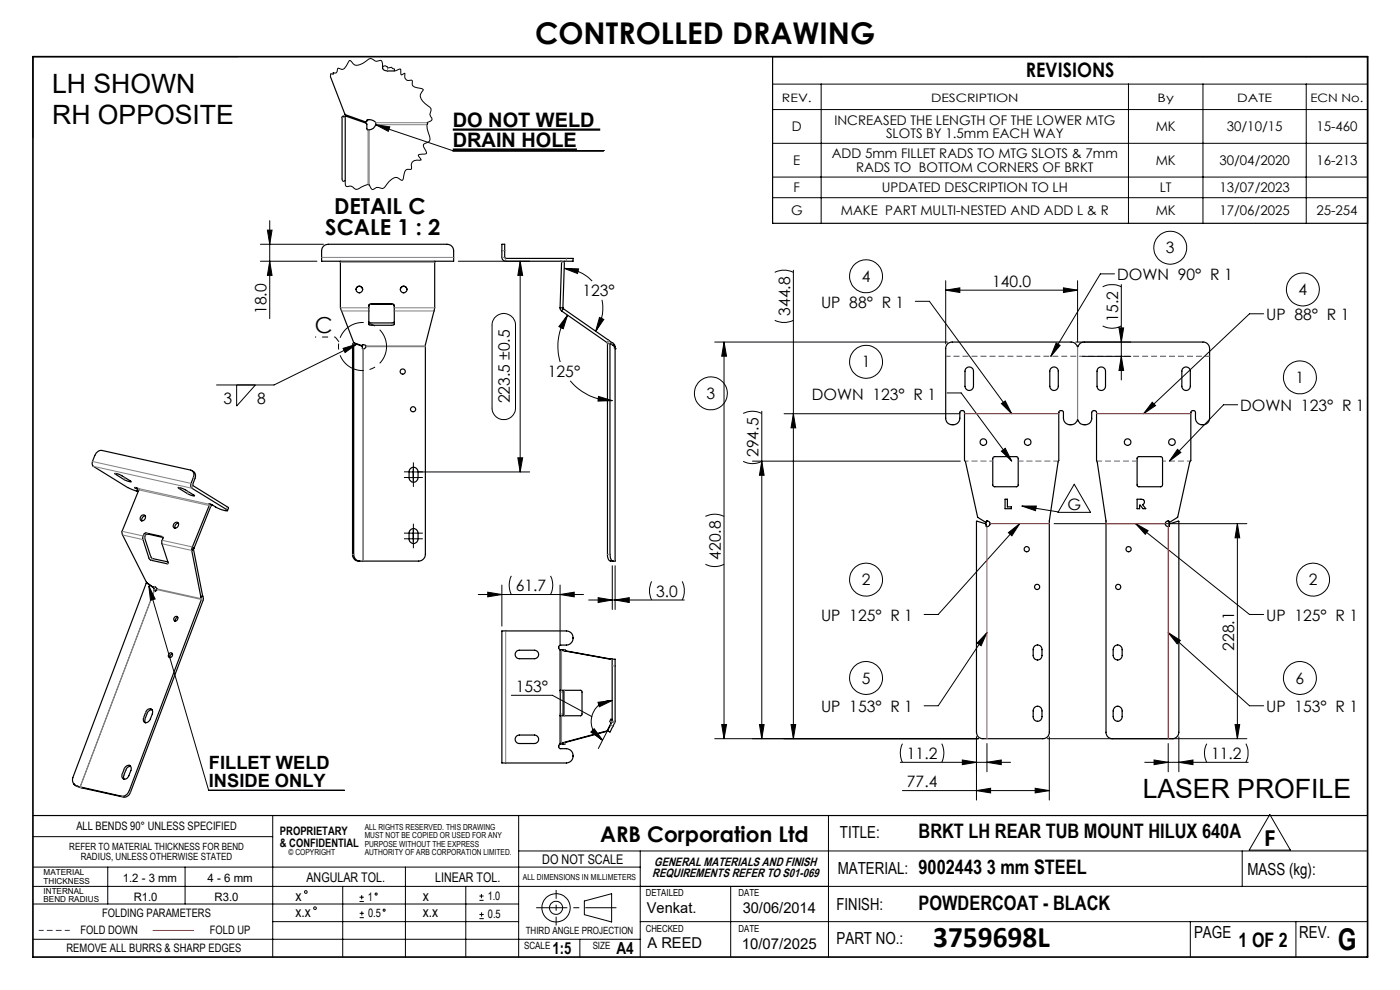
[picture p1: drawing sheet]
<svg xmlns="http://www.w3.org/2000/svg" width="297mm" height="210mm" viewBox="0 0 297 210" stroke-linecap="round" stroke-linejoin="round" font-family="sans-serif">
<g fill="none" stroke="#000" stroke-width=".25">
<path d="M70.1 16.3l3.1 8 4.2 1.5h.3l.1-.3a1.37 1.37 0 0 1 1.9 .8 1.59 1.59 0 0 1-1.6 1.2M81.2 14.1a.84 .84 0 0 0 1 1h1.4M163.9 12h126.2v35.4h-126.2zM73.4 24.7h-.7l-.1 .1v13.2M78.1 27.5l-.3-.2v-1.1l-4.3-1.5-.2 .1-.1 13.5M78.1 27.5h.1M68.7 52.2l.9-.4h25.2a1.39 1.39 0 0 1 1.4 1.4v2.2h-28v-2.2l.1-.5zM72.2 55.4v9.9l2.8 7.4 1.7 .6a.5 .5 0 0 1 .6-.1 .5 .5 0 0 1 .3 .4l-.2 .3-.3 .1M92.2 55.4v9.9l-2 7.8v44.5a1.45 1.45 0 0 1-1.4 1.4h-11.8a1.9 1.9 0 0 1-1.9-.4l-.3-.7v-45l.3-.1M106.5 51.8h.6v2.8l.1 .2h14.4v.6h-14.3a.85 .85 0 0 1-.8-.8zM119 55.4l.1 .2-.3 9.7M119.7 55.4l-.3 9.9"/>
<path d="M75.2 72.8l-.2 .1v44.7a1.39 1.39 0 0 0 1.3 1.4M75.2 72.8l1.7 .6 .1 .6M75.5 61.4a.71 .71 0 0 1 .7-.7 .71 .71 0 0 1 .7 .7M77 74h.1M77.1 74h.1M78.2 68.3l.4 .2h4.7l.3-.2M78.3 64.7l.3-.2h4.9l.1 .4v4l-.3 .1-5-.1zM84.9 61.4a.71 .71 0 0 1 .7-.7 .71 .71 0 0 1 .7 .7M118.8 65.3l.3 .7M118.8 65.3h.6M119.1 66l9.9 6.8M119.4 65.3l.1 .2"/>
<path d="M119.5 65.5l-.4 .5M119.5 65.5l9.6 6.7M129.1 72.2h.1M129.2 72.2l.8 .6M129.5 72.8l-.1 44.8a1.42 1.42 0 0 0 .6 1.4M129.5 72.8l.9 .7v.5M129.5 72.8l-.6 .1v44.7a1.28 1.28 0 0 0 .6 1.4h1v-45M130 72.8l.1 .1M130 72.8l-.2 .3M130.1 72.9l.4 .6M130.1 72.9l-.2 .3M130.4 73.5h.1"/>
<path d="M130.4 74h.1M130.5 74h.1M130.5 73.5v.5M201 72.9l.8-.3h25.4a1.66 1.66 0 0 1 1.4 1 1.54 1.54 0 0 1 1.4-1h25.2a1.39 1.39 0 0 1 1.4 1.3v14.8a1.5 1.5 0 0 1-1.5 1.4 1.5 1.5 0 0 1-1.5-1.4v-1.3l-.2-.3h-.5l-.3 .3v10.3l-.2 .3-2.6 11.7-1.7 1.1a.41 .41 0 0 0-.5-.4 .41 .41 0 0 0-.3 .5v.6l.7 .2 .1-.6 2-.5v44.7a1.39 1.39 0 0 1-1.4 1.4h-12.7a1.33 1.33 0 0 1-1.4-1.4v-44.8l-2-12.8v-10.2a.52 .52 0 0 0-.5-.4 .52 .52 0 0 0-.5 .4 2.67 2.67 0 0 1-.2 2 1.64 1.64 0 0 1-2.8-.4 1.53 1.53 0 0 1-1.7 1 1.53 1.53 0 0 1-1.3-1.4v-1.4l-.2-.2h-.5l-.3 .3v10.3l-2 12.8v44.8a1.33 1.33 0 0 1-1.4 1.4h-12.7a1.33 1.33 0 0 1-1.3-1.4v-44.7l2 .5v.6l.5-.1 .2-.2 .1-.5-.1-.2a.36 .36 0 0 0-.4-.3 .36 .36 0 0 0-.3 .4l-1.8-1.1-2.6-11.7-.2-.3v-10.3l-.2-.2-.4-.1-.3 .2-.1 .2a2.86 2.86 0 0 1-.2 2 1.51 1.51 0 0 1-1.7 .6 1.51 1.51 0 0 1-1.1-1.4v-15zM204.9 78.2a.91 .91 0 0 1 1-.3 .91 .91 0 0 1 .6 .8v3.2a.9 .9 0 0 1-.9 .9 .9 .9 0 0 1-.9-.9v-3.2zM222.8 78.2a.91 .91 0 0 1 1.1-.3 .91 .91 0 0 1 .6 .8v3.2a.9 .9 0 0 1-.9 .9 .9 .9 0 0 1-.9-.9v-3.2zM233 78.1a.91 .91 0 0 1 1-.2 .91 .91 0 0 1 .5 .8v3.2a.9 .9 0 0 1-.9 .9 .9 .9 0 0 1-.9-.9v-3.2zM250.9 78.2a.91 .91 0 0 1 1-.3 .91 .91 0 0 1 .6 .8v3.2a.9 .9 0 0 1-.9 .9 .9 .9 0 0 1-.9-.9v-3.2zM40.7 99.8a1.17 1.17 0 0 1 .7 1.7l-.5 1.5 7.5 4.6 .1 .2-.2 .5M87.1 99.4a.95 .95 0 0 1 1-.2 .95 .95 0 0 1 .6 .9v1.2a.95 .95 0 0 1-1 1 .95 .95 0 0 1-.9-1v-1.4zM210.7 97h5.2v6.1l-5 .1-.2-.1-.1-5.9zM241.3 97l.2-.1h4.8l.3 .1v5.9l-.1 .3h-5l-.2-.1z"/>
<path d="M24.3 100.4l1.4 .4 2.1 1.4-1.3-.4zM29.3 104.2l-2.2-.8-7.3-4.5-.3-.7 .6-1.6a1.52 1.52 0 0 1 1.6-1l18.8 4.1a1.07 1.07 0 0 1 .5 1.5l-.5 1.3a.86 .86 0 0 0 .2 1.1l7.3 4.4 .3 .3-1.4-.2-1.9-1-.7-.1M29.4 104l-.8-.6h.2a.56 .56 0 0 1 .7 .5l-3.6 9 .1 .6 5 10 1.6 1.2 .1-.2a.46 .46 0 0 1 .6 .4 .46 .46 0 0 1-.6 .5M29.9 109.5a.56 .56 0 0 1 .9-.1 .56 .56 0 0 1-.2 .9 .54 .54 0 0 1-.8 0 .54 .54 0 0 1 .1-.8zM30.7 113.1h.3l3.5 .8-.2 1.4 1.4 4-.1 .3-3.6-.8-.3-.2-1.4-4.3zM30.8 109.4a.85 .85 0 0 0-.7 1.1M34.6 114l-3.4-.7-.3 .2-.2 .6 1.4 4.2 3.5 .9M36.9 111a.56 .56 0 0 1 .9 0 .56 .56 0 0 1-.2 .9 .54 .54 0 0 1-.8 0 .54 .54 0 0 1 .1-.9zM37.8 103.4l1.5 .5 2 1.3-1.4-.4zM37.9 111a.86 .86 0 0 0-.8 1.1M40.7 116.8l1.9 9.8M40.8 116l-.1 .8"/>
<path d="M40.8 116l.4 .3M41 116.4l-.3 .4M41 116.4l2 9.9M41.2 116.3l-.2 .1M44.3 107l.1 .2-3.6 8.8M44.3 107h.1M44.8 107l-3.6 9.3M87.1 112.4a.95 .95 0 0 1 1-.2 .95 .95 0 0 1 .6 .9v1.2a.95 .95 0 0 1-1 1 .95 .95 0 0 1-.9-1v-1.4zM213.2 105.9h.5v1.6h.9v.4h-1.4zM241.2 105.9a1.75 1.75 0 0 1 1.5 .2v.1a.68 .68 0 0 1-.3 .9l.7 .8h-.6l-.6-.7h-.1v.7h-.6zM32.7 124.8l.1 .2-.1 .4M32.7 125.4h-.1l.1-.6-1.5-1.1h-.2l-15.5 41.3a1.3 1.3 0 0 0 .8 1.7l9.5 2.2a1.65 1.65 0 0 0 1.6-1.1l15.4-40.7-.2-.5"/>
<path d="M32.7 125.4h.1M32.9 124.5l-.2 .2M35.9 138.6a.48 .48 0 0 1 .8 .3 .48 .48 0 0 1-.6 .6l-.4-.2zM36.6 138.7l-.5 .4v.4M37.1 130.9a.42 .42 0 0 1 .6 0 .42 .42 0 0 1-.1 .6 .41 .41 0 0 1-.7 .2 .41 .41 0 0 1 .1-.7zM37.7 130.9l-.3 .3-.2 .6M43 126.3l.1 .6v.5l-15.4 40.6a1.45 1.45 0 0 1-1.5 1.1l-8.9-2-1.2-.4-.5-.5M43 126.3l-.4 .3M109.5 138.2l.7-.3h3.2a.9 .9 0 0 1 .9 .9 .9 .9 0 0 1-.9 .9h-3.2a.89 .89 0 0 1-.8-.5 .89 .89 0 0 1 .1-1zM118.8 137.8l.3 .2M118.8 137.8v8.6M118.8 137.8h.9"/>
<path d="M119 137.8a.51 .51 0 0 1-.5-.4 .51 .51 0 0 1 .4-.6h.1a2.68 2.68 0 0 0 1.9-.2 1.51 1.51 0 0 0 .6-1.7 1.51 1.51 0 0 0-1.3-1.1h-13.7v28h13.7a1.52 1.52 0 0 0 1.4-1.5 1.52 1.52 0 0 0-1.4-1.5h-1.3a.51 .51 0 0 1-.4-.5 .51 .51 0 0 1 .5-.5M119.1 138l10.7 1.8M119.1 138h.4M119.4 137.8l.1 .2M119.5 138l10.3 1.8M119.7 137.8h.1M119.7 137.8v.2M129.8 139.8h.1M129.9 139.8h.6v13.3l-1.1 2.2-.5-.3 1-2zM219.6 137a.96 .96 0 0 1 1.5 .8v1.2a.94 .94 0 0 1-1 1 .94 .94 0 0 1-.9-1v-1.4zM236.6 137a.96 .96 0 0 1 1.5 .8v1.2a.95 .95 0 0 1-1 1 .95 .95 0 0 1-1-1l.1-1.6zM31.2 150.6a.7 .7 0 0 1 1-.1 .7 .7 0 0 1 .1 .9l-.4 1.1a.78 .78 0 0 1-.6 .8 .78 .78 0 0 1-.9-.4v-.5z"/>
<path d="M31.9 150.3l.3 .2M32.2 150.6a1.11 1.11 0 0 0-1 .7l-.5 1.5 .2 .5M109.7 156.1l.5-.2h3.2a.9 .9 0 0 1 .9 .9 .9 .9 0 0 1-.9 .9h-3.2a.91 .91 0 0 1-.9-.6 .91 .91 0 0 1 .4-1zM118.8 146.4h4.4l.3 .3-.1 5-4.6 .1M118.8 146.4v5.4M118.8 151.8v6M118.8 157.8h.9M119.1 157.6l-.3 .2M119.1 157.6h.4M119.4 146.4v5.4M119.5 157.6l-.1 .2M119.7 157.8h.1"/>
<path d="M119.7 146.4v5.4M119.7 157.5v.3M129 155.1l-9.5 2.5M129.6 153.2l.1 .1-.9 1.7-9.7 2.6M129.8 152.4h.1M129.8 152.4l-.3 .3v.5h.3l.1-.6M219.4 150.1a.94 .94 0 0 1 1.1-.2 .94 .94 0 0 1 .6 .9v1.2a.94 .94 0 0 1-1 1 .94 .94 0 0 1-.9-1v-1.4zM236.4 150.1a.94 .94 0 0 1 1.1-.2 .94 .94 0 0 1 .6 .9v1.2a.95 .95 0 0 1-1 1 .95 .95 0 0 1-1-1v-1.2zM7 173h283.1M26.7 162.6a.68 .68 0 0 1 .9-.1 .68 .68 0 0 1 .2 .9l-.5 1.1a.76 .76 0 0 1-.6 .8 .76 .76 0 0 1-.8-.6v-.5zM27.4 162.3l.3 .2M27.7 162.6a1.03 1.03 0 0 0-1 .7l-.5 1.3 .2 .7"/>
<circle cx="76.2" cy="61.4" r=".71"/>
<circle cx="85.4" cy="78.8" r=".56"/>
<circle cx="85.6" cy="61.4" r=".7"/>
<circle cx="87.6" cy="86.8" r=".54"/>
<circle cx="208.6" cy="93.8" r=".71"/>
<circle cx="218" cy="93.8" r=".71"/>
<circle cx="239.2" cy="93.8" r=".7"/>
<circle cx="248.6" cy="93.8" r=".71"/>
<circle cx="217.8" cy="116.5" r=".55"/>
<circle cx="239.4" cy="116.5" r=".55"/>
<circle cx="220" cy="124.5" r=".56"/>
<circle cx="237.2" cy="124.5" r=".56"/>
</g>
<g fill="none" stroke="#808080" stroke-width=".21">
<path d="M82.2 14.4v.7M72.6 24.9h.6M78.1 27.5v11.6M78.3 27.5v11.6M79.7 26h10.9M79.7 26.4h10.9M68.2 54.6h28M72.2 55.6h20M106.5 53.2h.6M106.5 54.6h.6M107.3 54.8v.6M119 55.4h.1"/>
<path d="M119.1 55.6h.6M120.2 54.8v.6M72.2 65.3h6M72.5 66h5.7M74.8 72.9h.2M77 74v45M77.1 74v45M77.6 73.4h12.6M77.6 73.5h12.6M78.6 64.5h.1M78.6 68.5v.5M83.2 64.5h.1"/>
<path d="M83.2 68.5v.5M83.6 66h8.5M83.6 65.3h8.6M128.8 72.7l.3-.5-.3 .5M128.9 72.9h.5M130 72.8l-.2 .3M130.4 74v45M19.6 97.9l20.9 4.6 .4 .3M19.8 98.9l20.9 4.7 .2-.6M24.6 100.4l-.1 .2M25.9 112.7l4.5 1 .3 .2M26 113.5l4.3 1 .4-.4"/>
<path d="M26.5 101.3l-.2 .4M28.7 103.4l-.1 .1M29.4 103.6l15 3.3M29.4 103.7v.2M29.5 103.9l14.9 3.3 .3 .2M30.5 113.3l.3 .3M31 113.1l.3 .2M32 118.1l-.4 .3M32.4 118.5l-.4 .3M34.4 115.3l6.3 1.5M34.4 114.6l6.4 1.4M34.4 113.8l.1 .1"/>
<path d="M35.7 119.4l-.2 .2M38 103.4v.2M39.9 104.3l-.1 .4M41 101.2l.4 .3M48.2 107.5l-.2 .5M74.8 117.6h.2M128.9 117.6h.5M32.6 125.3l.1 .1-15.7 41.5 .4 .2M32.7 125.4l-15.7 41.5 .1 .2M32.7 124.5h.1M32.7 124.9l.1 .2M32.8 124.5l-.1 .1"/>
<path d="M33.3 125.1l9.4 2.1 .4 .2M33.3 124.9l9.4 2.1 .4-.3M107.3 133.8v28M119.1 138v8.4M119.7 137.8v.2M129.8 139.8v12.6M30.5 152.2l.3 .2M30.9 151.1l.3 .2M118.9 151.4h.6M118.9 146.8h.6M119.1 151.8v5.8M119.7 146.4v5.4"/>
<path d="M119.7 157.5v.3M128.8 155h.1M129.4 153h.4M129.4 153.1h.4M129.5 153.8l.5 .2M129.7 153.3h.1M129.9 153.1l.5 .2M129.9 153h.6M129.9 141.2h.6M16.3 166.7l.1 .1M25.8 168.9l.4 .2M25.9 164.2l.4 .2"/>
<path d="M26.4 163.1l.3 .2M27.4 167.8l.3 .2"/>
</g>
<g fill="none" stroke="#000" stroke-width=".21">
<path d="M50.6 12h-43.6v17.2M70.1 16.3l.1-.7 .5 .2v-.4l.6 .1 .4-1h.3a.81 .81 0 0 0 1.1 0l.9-1.6 .3-.1a1.79 1.79 0 0 0 1.7 1l1.6-.8a1.11 1.11 0 0 1 1.9-.1l.3 .1 1.1-.2 .2 .7 .1 .6 .6-.1 .4 .2v.2l.9-.1 .2 .3h.3v.5l1.3-.5 .2 1.3 .8-.3a1.03 1.03 0 0 0 .2 1.2 1.03 1.03 0 0 0 1.2 .2l.2 .3a.83 .83 0 0 0 .5 1.2l1.7 .4 .1 .2-.2 .3a1.38 1.38 0 0 0 .1 2.1l1.1 1a.9 .9 0 0 1 .5 1.4l-.1 .4 .5 1.1-1.1 .6 .1 .2-.1 .2 .3 1.8a2.12 2.12 0 0 1 .2 1.8l-1.2 .6-.1 .4 .7 1.5-1.5 .3-.3 .1 .6 .9-.1 .2a2.2 2.2 0 0 0-1.8 .4l-.2 .5 .1 .8-.2 .2a.93 .93 0 0 0-1.3 .9l-.4 1.4-.1 .1-.4-.2a1.16 1.16 0 0 0-1.8-.1l-1.1 1.1a1.1 1.1 0 0 1-1.6 .7l-.5-.1-.3 .3a.47 .47 0 0 1-.9 0l-.4-.9-1.7 .6a1.06 1.06 0 0 1-1.7 0l-.5-.2-.8 .1a1.05 1.05 0 0 1-.4-1.3l-.4 .2-.2-.5M163.9 17.8h126.2M174.2 17.8v29.6M239.4 17.8v29.6M255.2 17.8v29.6M277.1 17.8v29.6M79.7 26.4l3 .5-.3 1zM79.7 26.4l16.3 5.6h32.1M163.9 23.2h126.2M163.9 30.4h126.2M163.9 37.6h126.2"/>
<path d="M55.2 55.4h12M55.2 51.8h13.4M56.7 48.8h1l-.5 3zM57.2 55.4l.5 3h-1zM57.2 46.8v20.8M97.2 55.4h15.2M110.3 55.4l.6 3h-1zM110.3 55.4v44.7M119.7 56.9l3 .1-.2 1zM119.7 56.9a8.9 8.9 0 0 1 5.9 2.7M163.9 41.9h126.2M164.4 57.8a4.5 4.5 0 0 1 3.9 0"/>
<path d="M168.3 57.3v99.4M200.6 59.5v13.4M228.6 59.5v13M236.4 58.1h-3l-10.5 17.5M72.8 73.9l2.9-.9-2.5 1.8zM75.7 73l-17.6 8.7h-12.2M105 67.3a2.51 2.51 0 0 1 2.7-.6 2.51 2.51 0 0 1 1.7 2.3v17.5a2.49 2.49 0 0 1-2.5 2.5 2.49 2.49 0 0 1-2.5-2.5v-17.5a2.41 2.41 0 0 1 .6-1.7zM120.4 66.8l-.9 2.9-.9-.4zM120.4 66.8a11.6 11.6 0 0 0-1.5 10M127.2 67.3l.9 .5-1.7 2.5zM127.7 63.6a8.8 8.8 0 0 1-1.3 6.7M151.6 72.6h49.4"/>
<path d="M153.6 72.6v84.1M153.6 72.6l.5 3h-1zM164.4 67.9a4.5 4.5 0 0 0 3.9 0M194.2 63.9h3l17.4 23.9M200.6 61.6h28M200.6 61.6l3-.5v.9zM224 72.8l.9 .5-2 2.3zM225.6 61.1l3 .5-3 .4zM228.2 72.6h11.7M229.6 75.6h10.3M233.9 69.1a4.2 4.2 0 0 0 4 0M233.9 60.8a4.5 4.5 0 0 1 4 0"/>
<path d="M237.4 69.6h1l-.5 3zM237.9 75.6l.5 3h-1zM237.9 60.4v20.2M268.1 66.6h-3l-22.5 21.2M50.2 81.7v4.4l4-4.4M87.7 99.1v3.2M109.9 97.1h1l-.6 3zM121 80.8a11.5 11.5 0 0 0 8.9 4.2M127 84.1l2.9 .9-3 .1zM157.7 97.9a4.2 4.2 0 0 0 3.9 0M157.7 87.7a4.5 4.5 0 0 1 3.9 0M159.6 97.8h44.1"/>
<path d="M161.6 97.8l.5 3h-1zM161.6 87.2v69.5M166.3 87.8h37.3M168.3 87.8l.5 3h-1zM200.9 83.4h3l10.7 14.4M212.4 85.6l.9-.6 1.3 2.8zM212.4 95.7l.9-.6 1.3 2.7zM244.4 85.3l.7 .7-2.5 1.8zM249.8 95.3l.7 .7-2.4 1.8zM262.6 85.9h-3l-11.5 11.9M86.7 100.1h25.7M86.7 113.1h2"/>
<path d="M86.7 114.3h2M86.7 101.3h2M87.7 112.1v3.2M149.6 119.7a4.2 4.2 0 0 0 4 0M149.6 109.5a4.5 4.5 0 0 1 4 0M213.9 113l2.4-1.9-1.6 2.6zM216.3 111.1l-17.3 19.2h-3M216.8 107.3h3.1l-.2 1zM216.8 107.3l7.6 1.3M223.6 111.1h40.9M227.9 102.7l3.5 6h-7zM240.9 111.1l2.7 1.5-.6 .7z"/>
<path d="M240.9 111.1l24.2 19.2h3M262.5 111.1l.5 3h-1zM262.5 111.1v45.6M31.6 124.3l1.3 2.8-1 .2zM31.6 124.3l12.7 43.4h28.8M101.5 126.1h22.3M103.5 125.6l3 .5-3 .5zM106.5 124.1v8.7M108.5 122.2a4.5 4.5 0 0 0 0 3.9M116.8 122.2a4.5 4.5 0 0 1 0 3.9M118.8 124.1v12.7M118.8 126.1l3-.5v1z"/>
<path d="M124.9 127.3h20.3M126.9 126.8l3 .5-3 .5zM129.9 120v9.3M130.5 127.3l3-.5v1zM130.5 120v9.3M138.3 123.3a4.5 4.5 0 0 0 0 4M144.7 123.3a4.5 4.5 0 0 1 0 4M209.4 134.2l-1.3 2.8-.8-.6zM209.4 134.2l-10.4 15.5h-3M247.8 134.2l2.6 1.6-.7 .8zM247.8 134.2l17.3 15.5h3M108.5 147.5h8.7l8.4 4.5"/>
<path d="M125.3 155.3l.7-.7 1.8 2.4zM125.6 152a4.4 4.4 0 0 0 2.2 5M126.9 149l3-.4-2.8 1.3zM129 154.6l-2.1 4.2M129.9 148.6a4.4 4.4 0 0 0-4.3 3.4M151.6 156.7h55.9M153.1 153.7h1l-.5 3zM161.1 153.7h1l-.5 3zM167.8 153.7h1l-.5 3zM191.5 157.8a4.5 4.5 0 0 0 0 3.9M199.8 157.8a4.5 4.5 0 0 1 0 3.9M207.2 156.3v13.4"/>
<path d="M209.4 157.7v6M222.2 156.7h42.3M222.6 156.3v13.4M247.8 157.7v6M250.1 156.3v7.4M256 157.8a4.2 4.2 0 0 0 0 3.9M262 153.7h1l-.5 3zM264.3 157.8a4.5 4.5 0 0 1 0 3.9M7 177.5h50.9M57.9 173v30M110 173v30M175.8 173v30"/>
<path d="M191 161.7h23.4M191.5 167.7h31.1M204.2 161.2l3 .5-3 .5zM207.2 167.7l2.9-.5v1zM209.4 161.7l3-.5v1zM219.6 167.2l3 .5-3 .5zM242.9 161.7h21.9M244.8 161.2l3 .5-3 .5zM250.1 161.7l3-.5v1zM269.4 172.8l4.4 7.5h-8.8zM7 188h283.1M7 199.2h128.8"/>
<path d="M7.1 183.9h128.7M7.1 191.8h102.9M22.9 183.9v7.9M39.3 183.9v7.9M57.9 195.5h52.1M72.7 188v15M76.3 191.2h.9M76.3 190.3h.9M76.3 194.7h.9M76.3 193.7h.9M76.7 189.9v.9M76.8 193.3v.9"/>
<path d="M86 183.9v19.1M98.8 188v15M101.7 194.9h.9M101.7 194h.9M101.7 191h.9M101.7 190.1h.9M102.1 189.6v.9M102.2 193.5v.9M110 180.5h180.1M123 199.2v3.8M124 191.1l5.8-1.5v6l-5.8-1.6zM135.8 180.5v22.5"/>
<path d="M135.8 195.5h154.3M155 188v15M252.5 195.5v7.5M263.5 180.5v7.5M274.9 195.5v7.5"/>
<circle cx="183.7" cy="58.6" r="3.5"/>
<circle cx="248.3" cy="52.6" r="3.5"/>
<circle cx="183.7" cy="76.7" r="3.5"/>
<circle cx="276.4" cy="61.4" r="3.5"/>
<circle cx="150.8" cy="83.5" r="3.5"/>
<circle cx="275.8" cy="80.1" r="3.5"/>
<circle cx="183.7" cy="123" r="3.5"/>
<circle cx="278.6" cy="123" r="3.5"/>
<circle cx="183.7" cy="143.8" r="3.5"/>
<circle cx="275.8" cy="143.8" r="3.5"/>
<circle cx="64.9" cy="189.2" r=".29"/>
<circle cx="66.8" cy="192.6" r=".29"/>
<circle cx="79.8" cy="189.6" r=".22"/>
<circle cx="81.5" cy="193.1" r=".22"/>
<circle cx="118" cy="192.6" r="3"/>
<circle cx="118" cy="192.6" r="1.38"/>
</g>
<path d="M96.1 27.5h31.2M96.1 31.7h26.3" fill="none" stroke="#000" stroke-width=".47"/>
<path d="M82 73.5a5.1 5.1 0 0 0-7.5-4.5 5.1 5.1 0 0 0-.3 8.8 5.1 5.1 0 0 0 7.8-4v-.3" fill="none" stroke="#000" stroke-width=".21" stroke-dasharray="6.3 1.3 1.3 1.3" stroke-dashoffset="2.4" stroke-linecap="butt"/>
<path d="M66.8 71.5h4.3" fill="none" stroke="#000" stroke-width=".21" stroke-dasharray="6.3 1.3 1.3 1.3" stroke-dashoffset="6.1" stroke-linecap="butt"/>
<path d="M71.1 71.5l.8 1" fill="none" stroke="#000" stroke-width=".21" stroke-dasharray="6.3 1.3 1.3 1.3" stroke-linecap="butt"/>
<g fill="none" stroke="#000" stroke-width=".21" stroke-dasharray="15.2 1.3 1.3 1.3" stroke-linecap="butt">
<path d="M87.7 99.1v-1M86.7 100.1h-1M86.7 113.1h-1M86.7 114.3h-1M86.7 101.3h-1M87.7 101.1v1M87.7 112.1v-1M87.7 114.1v1M87.7 113.3v-1M87.7 115.3v1M87.7 100.3v-1M87.7 102.3v1"/>
<path d="M88.7 100.1h1M88.7 113.1h1M88.7 114.3h1M88.7 101.3h1"/>
</g>
<path d="M113.7 192.6h17.1" fill="none" stroke="#000" stroke-width=".21" stroke-dasharray="15.2 1.3 1.3 1.3" stroke-dashoffset="8.6" stroke-linecap="butt"/>
<path d="M118 196.3v-7.5" fill="none" stroke="#000" stroke-width=".21" stroke-dasharray="15.2 1.3 1.3 1.3" stroke-dashoffset="13.4" stroke-linecap="butt"/>
<path d="M216 97.8h8.6M241.2 97.8h-8.5M14.8 197.4h-6.6" fill="none" stroke="#00f" stroke-width=".21" stroke-dasharray="1.3 .6" stroke-dashoffset=".2" stroke-linecap="butt"/>
<path d="M204.7 97.8h5.9M252.5 97.8h-5.9" fill="none" stroke="#00f" stroke-width=".21" stroke-dasharray="1.3 .6" stroke-dashoffset=".5" stroke-linecap="butt"/>
<path d="M200.6 75.6h56" fill="none" stroke="#00f" stroke-width=".21" stroke-dasharray="1.3 .6" stroke-dashoffset=".3" stroke-linecap="butt"/>
<path d="M7 12h283.1v191h-283.1z" fill="none" stroke="#000" stroke-width=".35"/>
<path d="M204.6 87.8h20M232.6 87.8h20M209.4 111.7v45M210 111.1h12.6M234.6 111.1h12.6M247.8 111.7v45M32.5 197.4h8.6" fill="none" stroke="#f00" stroke-width=".21"/>
<path d="M228.6 73.8v15" fill="none" stroke="#808080" stroke-width=".25"/>
<g fill="#000">
<path d="M79.7 26.4l3 .5-.3 1zM31.6 124.3l1.3 2.8-1 .2z"/>
<path d="M57.2 55.4l.5 3h-1zM56.7 48.8h1l-.5 3z"/>
<path d="M110.3 55.4l.6 3h-1zM109.9 97.1h1l-.6 3z"/>
<path d="M237.4 69.6h1l-.5 3zM237.9 75.6l.5 3h-1z"/>
<path d="M244.4 85.3l.7 .7-2.5 1.8zM249.8 95.3l.7 .7-2.4 1.8zM240.9 111.1l2.7 1.5-.6 .7zM247.8 134.2l2.6 1.6-.7 .8zM224 72.8l.9 .5-2 2.3zM209.4 134.2l-1.3 2.8-.8-.6zM212.4 85.6l.9-.6 1.3 2.8zM212.4 95.7l.9-.6 1.3 2.7zM213.9 113l2.4-1.9-1.6 2.6z"/>
<path d="M216.8 107.3h3.1l-.2 1zM127.2 67.3l.9 .5-1.7 2.5zM119.7 56.9l3 .1-.2 1zM120.4 66.8l-.9 2.9-.9-.4zM127 84.1l2.9 .9-3 .1zM126.9 126.8l3 .5-3 .5zM130.5 127.3l3-.5v1z"/>
<path d="M118.8 126.1l3-.5v1zM103.5 125.6l3 .5-3 .5z"/>
<path d="M126.9 149l3-.4-2.8 1.3zM125.3 155.3l.7-.7 1.8 2.4zM72.8 73.9l2.9-.9-2.5 1.8z"/>
<path d="M153.1 153.7h1l-.5 3zM153.6 72.6l.5 3h-1z"/>
<path d="M262 153.7h1l-.5 3zM262.5 111.1l.5 3h-1zM161.1 153.7h1l-.5 3zM161.6 97.8l.5 3h-1zM167.8 153.7h1l-.5 3zM168.3 87.8l.5 3h-1z"/>
<path d="M207.2 167.7l2.9-.5v1zM219.6 167.2l3 .5-3 .5zM244.8 161.2l3 .5-3 .5zM250.1 161.7l3-.5v1z"/>
<path d="M209.4 161.7l3-.5v1zM204.2 161.2l3 .5-3 .5zM225.6 61.1l3 .5-3 .4zM200.6 61.6l3-.5v.9z"/>
</g>
<g font-size="6.3">
<text x="113.5" y="9.4">CONTROLLED DRAWING</text>
<text x="198" y="200.9">3759698L</text>
<text x="283.8" y="201.6">G</text>
</g>
<g font-size="5.6">
<text x="11.1" y="19.6">LH SHOWN</text>
<text x="11.1" y="26.3">RH OPPOSITE</text>
<text x="242.4" y="169.3">LASER PROFILE</text>
</g>
<text font-size="5.3" x="268.2" y="179.4">F</text>
<g font-size="4.7">
<text x="70.9" y="45.3">DETAIL C</text>
<text x="69" y="49.8">SCALE 1 : 2</text>
<text x="66.8" y="70.6">C</text>
</g>
<text font-size="4.6" x="127.3" y="178.7">ARB Corporation Ltd</text>
<g font-size="4.2">
<text x="217.6" y="16.3">REVISIONS</text>
<text x="96.1" y="27">DO NOT WELD</text>
<text x="96.1" y="31.3">DRAIN HOLE</text>
<text x="194.9" y="177.8">BRKT LH REAR TUB MOUNT HILUX 640A</text>
<text x="194.9" y="185.4">9002443 3 mm STEEL</text>
<text x="194.9" y="193">POWDERCOAT - BLACK</text>
<text x="262.8" y="200.9">1 OF 2</text>
</g>
<g font-size="3.9">
<text x="44.3" y="163.1">FILLET WELD</text>
<text x="44.3" y="167">INSIDE ONLY</text>
</g>
<g font-size="3.5">
<text x="178.2" y="177.8">TITLE:</text>
<text x="177.7" y="185.4">MATERIAL:</text>
<text x="264.7" y="185.6">MASS (kg):</text>
<text x="177.5" y="193">FINISH:</text>
<text x="117.2" y="202.3">1:5</text>
<text x="130.8" y="202.3">A4</text>
<text x="177.5" y="200.2">PART NO.:</text>
<text x="253.3" y="198.9">PAGE</text>
<text x="275.6" y="198.9">REV.</text>
</g>
<g font-size="3.3">
<text x="247.4" y="53.7">3</text>
<text x="182.8" y="59.8">4</text>
<text x="237" y="59.4">DOWN 90° R 1</text>
<text x="123.6" y="62.9">123°</text>
<text x="174.2" y="65.2">UP 88° R 1</text>
<text x="210.5" y="60.8">140.0</text>
<text x="275.5" y="62.6">4</text>
<text x="56.5" y="66.6" transform="rotate(-90 56.5 66.6)">18.0</text>
<text x="167.6" y="67" transform="rotate(-90 167.6 67)">344.8</text>
<text x="237.2" y="68.2" transform="rotate(-90 237.2 68.2)">15.2</text>
<text x="268.6" y="67.9">UP 88° R 1</text>
<text x="182.8" y="77.9">1</text>
<text x="116.2" y="80">125°</text>
<text x="274.9" y="81.2">1</text>
<text x="47.4" y="85.6">3</text>
<text x="54.6" y="85.6">8</text>
<text x="108.2" y="85.6" transform="rotate(-90 108.2 85.6)">223.5 ±0.5</text>
<text x="149.9" y="84.6">3</text>
<text x="172.2" y="84.7">DOWN 123° R 1</text>
<text x="263.1" y="87.2">DOWN 123° R 1</text>
<text x="160.9" y="96.9" transform="rotate(-90 160.9 96.9)">294.5</text>
<text x="226.5" y="108.1">G</text>
<text x="152.9" y="118.8" transform="rotate(-90 152.9 118.8)">420.8</text>
<text x="109.4" y="125.4">61.7</text>
<text x="182.8" y="124.1">2</text>
<text x="277.7" y="124.1">2</text>
<text x="139.2" y="126.6">3.0</text>
<text x="174.2" y="131.7">UP 125° R 1</text>
<text x="268.6" y="131.7">UP 125° R 1</text>
<text x="261.8" y="138" transform="rotate(-90 261.8 138)">228.1</text>
<text x="109.4" y="146.8">153°</text>
<text x="182.8" y="145">5</text>
<text x="274.9" y="145">6</text>
<text x="174.2" y="151.1">UP 153° R 1</text>
<text x="268.6" y="151.1">UP 153° R 1</text>
<text x="192.4" y="161">11.2</text>
<text x="256.9" y="161">11.2</text>
<text x="192.4" y="167">77.4</text>
</g>
<g font-size="3.2">
<text x="62.7" y="191.1">x</text>
<text x="89.7" y="191.2">x</text>
<text x="62.7" y="194.6">x.x</text>
<text x="89.7" y="194.4">x.x</text>
<text x="137.2" y="193.6">Venkat.</text>
<text x="157.6" y="193.6">30/06/2014</text>
<text x="137.3" y="201.1">A REED</text>
<text x="157.4" y="201.3">10/07/2025</text>
</g>
<g font-size="2.8">
<text x="168" y="27.9">D</text>
<text x="177" y="26.4">INCREASED THE LENGTH OF THE LOWER MTG</text>
<text x="188" y="29.3">SLOTS BY 1.5mm EACH WAY</text>
<text x="245.2" y="27.9">MK</text>
<text x="260.2" y="27.9">30/10/15</text>
<text x="279.3" y="27.9">15-460</text>
<text x="168.3" y="35">E</text>
<text x="176.4" y="33.6">ADD 5mm FILLET RADS TO MTG SLOTS &amp; 7mm</text>
<text x="245.2" y="35">MK</text>
<text x="258.7" y="35">30/04/2020</text>
<text x="279.3" y="35">16-213</text>
<text x="168.4" y="40.8">F</text>
<text x="181.6" y="36.4">RADS TO BOTTOM CORNERS OF BRKT</text>
<text x="187.1" y="40.8">UPDATED DESCRIPTION TO LH</text>
<text x="246" y="40.8">LT</text>
<text x="258.7" y="40.8">13/07/2023</text>
<text x="167.8" y="45.7">G</text>
<text x="178.4" y="45.7">MAKE PART MULTI-NESTED AND ADD L &amp; R</text>
<text x="245.2" y="45.7">MK</text>
<text x="258.7" y="45.7">17/06/2025</text>
<text x="279.3" y="45.7">25-254</text>
<text x="115" y="183.2">DO NOT SCALE</text>
<text x="65" y="187.1">ANGULAR TOL.</text>
<text x="92.3" y="187.1">LINEAR TOL.</text>
</g>
<g font-size="2.6">
<text x="138.8" y="183.6">GENERAL MATERIALS AND FINISH</text>
<text x="138.4" y="186.1">REQUIREMENTS REFER TO S01-069</text>
</g>
<g font-size="2.5">
<text x="165.9" y="21.7">REV.</text>
<text x="197.5" y="21.7">DESCRIPTION</text>
<text x="245.6" y="21.7">By</text>
<text x="262.5" y="21.7">DATE</text>
<text x="278" y="21.7">ECN No.</text>
<text x="16.2" y="176.1">ALL BENDS 90° UNLESS SPECIFIED</text>
<text x="59.4" y="177.1">PROPRIETARY</text>
<text x="59.4" y="179.6">&amp; CONFIDENTIAL</text>
<text x="26.1" y="187.1">1.2 - 3 mm</text>
<text x="28.4" y="191.2">R1.0</text>
<text x="44" y="187.1">4 - 6 mm</text>
<text x="45.5" y="191.2">R3.0</text>
<text x="78" y="191.2">1</text>
<text x="103.5" y="190.9">1.0</text>
<text x="21.7" y="194.6">FOLDING PARAMETERS</text>
<text x="78.1" y="194.6">0.5</text>
<text x="103.5" y="194.8">0.5</text>
<text x="14.1" y="201.8">REMOVE ALL BURRS &amp; SHARP EDGES</text>
<text x="17.1" y="198.1">FOLD DOWN</text>
<text x="44.5" y="198.1">FOLD UP</text>
</g>
<g font-size="2.1">
<text x="14.7" y="180.4">REFER TO MATERIAL THICKNESS FOR BEND</text>
<text x="17.2" y="182.5">RADIUS, UNLESS OTHERWISE STATED</text>
<text x="137" y="190.1">DETAILED</text>
<text x="156.7" y="190.1">DATE</text>
<text x="137" y="197.6">CHECKED</text>
<text x="156.7" y="197.6">DATE</text>
<text x="111.2" y="201.4">SCALE</text>
<text x="111.5" y="198.2">THIRD ANGLE PROJECTION</text>
<text x="125.7" y="201.4">SIZE</text>
</g>
<g font-size="1.8">
<text x="77.4" y="176.1">ALL RIGHTS RESERVED. THIS DRAWING</text>
<text x="77.4" y="177.9">MUST NOT BE COPIED OR USED FOR ANY</text>
<text x="77.4" y="179.6">PURPOSE WITHOUT THE EXPRESS</text>
<text x="9.2" y="185.7">MATERIAL</text>
<text x="61.2" y="181.4">© COPYRIGHT</text>
<text x="77.4" y="181.4">AUTHORITY OF ARB CORPORATION LIMITED.</text>
<text x="9.2" y="189.7">INTERNAL</text>
<text x="9.2" y="191.4">BEND RADIUS</text>
<text x="9.2" y="187.5">THICKNESS</text>
<text x="110.9" y="186.6">ALL DIMENSIONS IN MILLIMETERS</text>
</g>
</svg>
